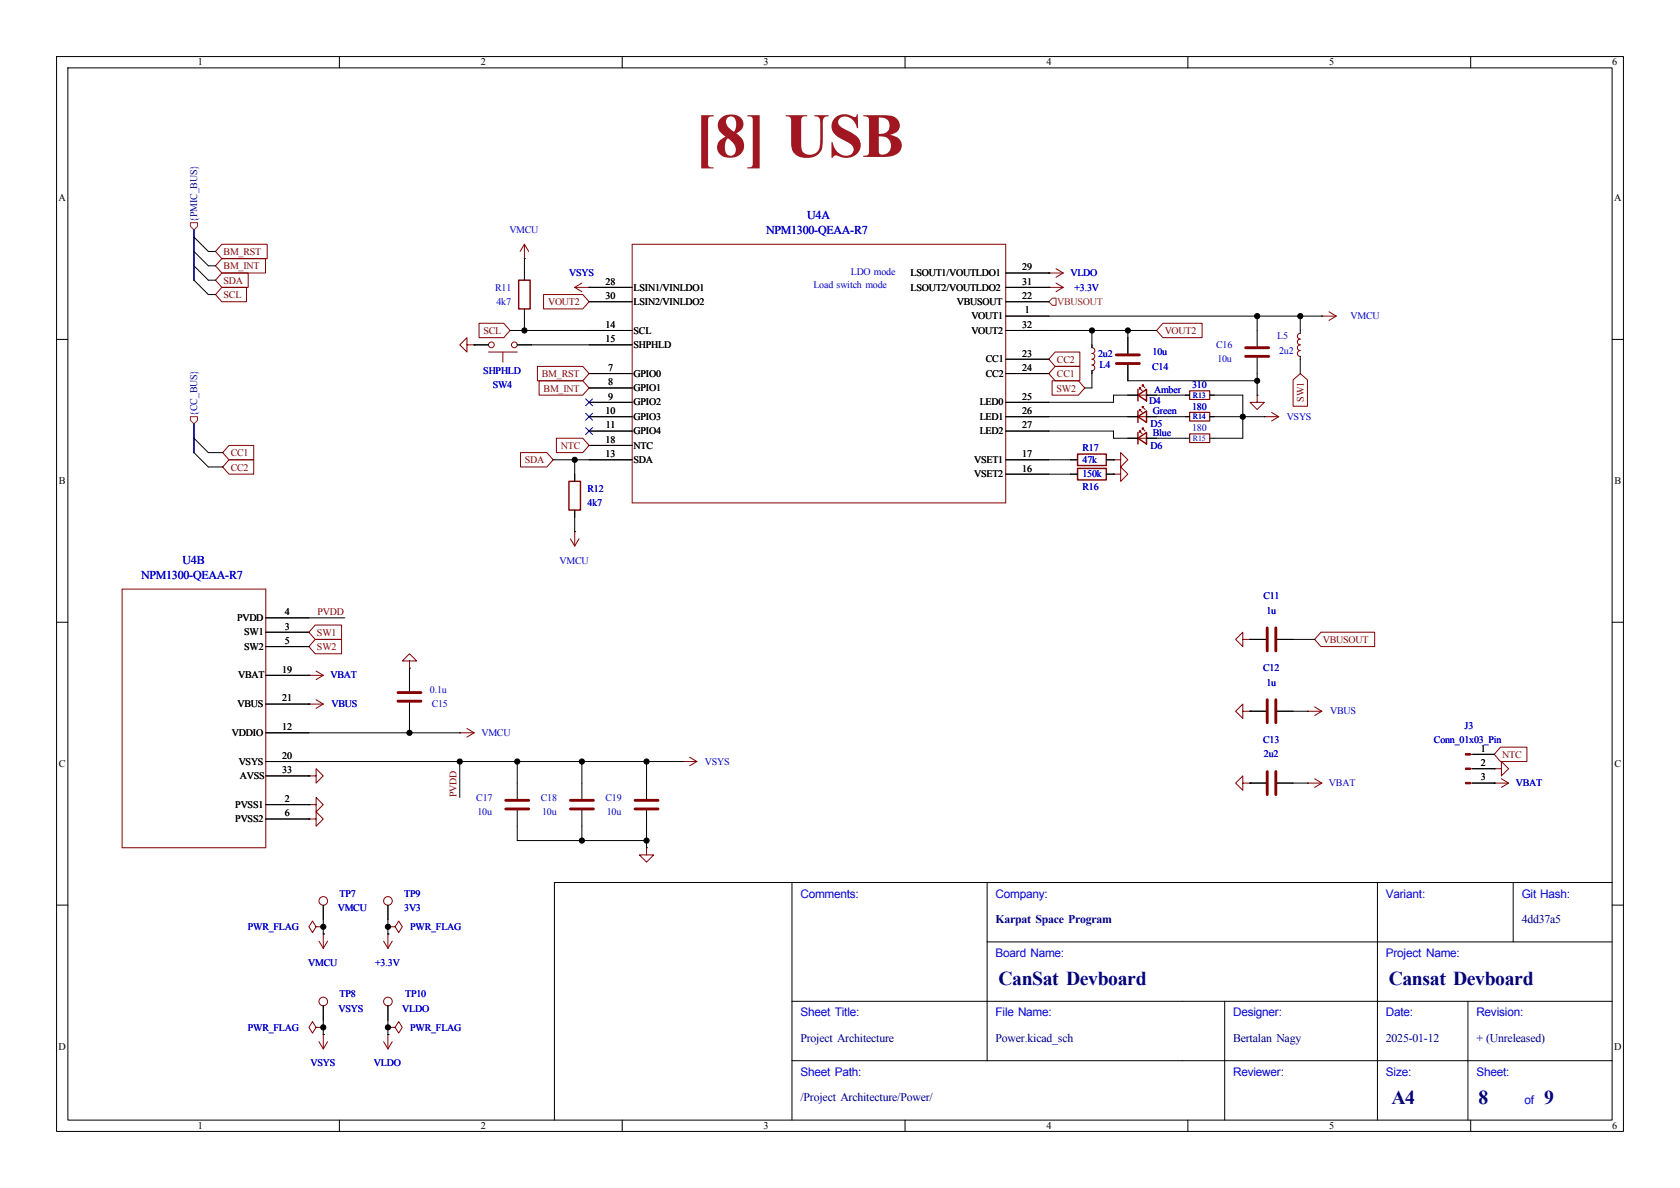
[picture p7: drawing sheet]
<svg xmlns="http://www.w3.org/2000/svg" width="297mm" height="210mm" viewBox="0 0 297 210" stroke-linecap="round" stroke-linejoin="round" font-family="sans-serif">
<g fill="none" stroke="#000" stroke-width=".18">
<path d="M10 10h277v190h-277zM12 12h273v186h-273zM60 10v2M110 10v2M160 10v2M210 10v2M260 10v2M34.3 41.9l2.5 2.6h1.3M34.3 49.5l2.5 2.6h1.3M34.3 47l2.5 2.5h1.3M34.3 44.5l2.5 2.5h1.3M90.2 58.4h21.6"/>
<path d="M92.7 45.7h.1M92.7 45.7v3.8M92.7 54.6v3.8M104.1 50.8h.1M104.1 53.3h7.7M104.1 50.8h7.7M177.8 55.9h55.9M177.8 58.4h26.7M177.8 53.3h7.6M177.8 50.8h7.6M177.8 48.3h7.6M185.4 48.3h.1"/>
<path d="M185.4 50.8h.1M193 58.4v3.1M199.4 58.4v4.1M222.2 55.9v5.3M229.9 55.9v3M233.7 55.9h.1M10 60h2M34.3 77.5l2.5 2.5h2.6M83.8 61h.1M83.8 61h2.6M91.4 61h20.4M104.1 73.7h7.7"/>
<path d="M104.1 66h7.7M104.1 68.6h7.7M104.1 71.1h7.7M104.1 76.2h7.7M104.1 78.7h7.7M177.8 73.7h23.4M177.8 76.2h19v1.3h4.4M177.8 66h7.6M177.8 63.5h7.6M193 65.5v3.1h-1.2M199.4 64.5v2.8h22.8M201.2 69.9h-4.4v1.2h-19"/>
<path d="M202.7 73.7h7.6M202.7 77.5h7.6M202.7 69.9h7.6M213.9 73.7h9.6M213.9 69.9h5.8v7.6h-5.8M222.2 69.9h.1M222.2 63.2v6.7M223.5 73.7h.1M229.9 63v3M285 60h2M34.3 80l2.5 2.6h2.6M97.8 81.3h14"/>
<path d="M101.6 94h.1M101.6 81.3v3.8M101.6 90.2v3.8M177.8 81.3h12.7M177.8 83.8h12.7M195.6 81.3h1.2M195.6 83.8h1.2M196.8 81.3h.1M196.8 83.8h.1M10 110h2M47 111.8h7.6M47 109.2h14"/>
<path d="M47 114.3h7.6M47 119.4h7.6M54.6 119.4h.1M72.4 118.1h.1M72.4 118.1v4.1M221 113h.1M221 113h2.8M225.8 113h6.6M285 110h2M47 129.5h34.3M47 134.6h73.6M47 124.5h7.6"/>
<path d="M47 137.2h7.6M54.6 124.5h.1M54.6 137.2h.1M72.4 124.2v5.3M81.3 129.5h.1M81.3 134.6v6.4M91.4 134.6v6.6M102.9 134.6v6.6M114.3 134.6v6.6M120.6 134.6h.1M221 125.7h.1M221 138.4h.1"/>
<path d="M221 138.4h2.8M221 125.7h2.8M225.8 138.4h5.3M225.8 125.7h5.3M231.1 125.7h.1M231.1 138.4h.1M260.3 133.4h3.9M260.3 135.9h3.9M260.3 138.4h3.9M264.2 138.4h.1M264.2 135.9h.1M47 142.2h7.6"/>
<path d="M47 144.8h7.6M54.6 144.8h.1M54.6 142.2h.1M91.4 143.3v5.3h22.9M102.9 143.3v5.3M114.3 149.9h.1M114.3 143.3v6.6M140 156v42M174.5 156v31.5M243.5 156v42M267.5 156v10.5M285 156h-187v42"/>
<path d="M10 160h2M57.1 165.1h.1M57.1 163.8h.1M57.1 160v5.1M57.1 177.8v5.1M68.6 163.8h.1M68.6 165.1h.1M68.6 160v5.1M68.6 177.8v5.1M140 177h145M174.5 166.5h110.5M216.5 177v21"/>
<path d="M259.5 177v21M285 160h2M57.1 182.9h.1M57.1 181.6h.1M60 198v2M68.6 181.6h.1M68.6 182.9h.1M110 198v2M140 187.5h145M160 198v2M210 198v2M260 198v2"/>
</g>
<g fill="none" stroke="#840000" stroke-width=".51">
<path d="M197.4 62.7h4M197.4 64.3h4M220.2 63h4.1M220.2 61.5h4.1M224 111v4.1M225.6 111v4.1M70.4 124h4M70.4 122.4h4M224 123.7v4.1M224 136.4v4.1M225.6 123.7v4.1M225.6 136.4v4.1"/>
<path d="M89.4 143h4.1M89.4 141.5h4.1M100.8 143h4.1M100.8 141.5h4.1M112.3 143h4M112.3 141.5h4"/>
</g>
<g fill="none" stroke="#840000" stroke-width=".18">
<path d="M39.2 43.2h8v2.5h-8l-1.1-1.2zM39.2 48.3h4.7v2.5h-4.7l-1.1-1.3zM39.2 50.8h4.4v2.5h-4.4l-1.1-1.2zM39.2 45.7h7.7v2.6h-7.7l-1.1-1.3zM84.7 57.1h4.4l1.1 1.3-1.1 1.3h-4.4zM92.7 43.2l-.8 1.3M92.7 43.2l.8 1.3M92.7 43.2v2.5M96.1 52.1h6.9l1.1 1.2-1.1 1.3h-6.9zM101.6 50.8l1.3 .8M101.6 50.8h2.5M102.9 50l-1.3 .8"/>
<path d="M111.8 43.2h66v45.7h-66zM185.4 50.8h2.6M185.4 48.3h2.6M186.7 47.5l1.3 .8M186.7 50l1.3 .8M188 48.3l-1.3 .7M188 50.8l-1.3 .8M205.6 57.1h6.9v2.6h-6.9l-1.1-1.3zM229.9 58.9l-.3 .1-.2 .3 .1 .4 .4 .2-.4 .2-.1 .3 .1 .4 .4 .2-.4 .2-.1 .4 .2 .3 .3 .1-.4 .1-.1 .4 .1 .3 .4 .2M233.7 55.9h2.5M234.9 55.1l1.3 .8M236.2 55.9l-1.3 .7"/>
<path d="M40.5 78.7h4.4v2.6h-4.4l-1.1-1.3zM82.5 61v1.2l-1.2-1.2 1.2-1.3v1.3h1.3M86.4 62.2h5M88.9 62.2v1.8M95 64.8h8l1.1 1.2-1.1 1.3h-8zM95.3 67.3h7.7l1.1 1.3-1.1 1.3h-7.7zM98.4 77.5h4.6l1.1 1.2-1.1 1.3h-4.6zM186 67.3h4.7l1.1 1.3-1.1 1.3h-4.7zM186.5 64.8h4.4v2.5h-4.4l-1.1-1.3zM186.5 62.2h4.4v2.6h-4.4l-1.1-1.3zM193 61.5l.4 .1 .2 .4-.2 .3-.4 .2 .3 .1 .2 .2v.5l-.5 .2 .4 .1 .2 .4-.2 .4-.4 .1 .5 .2v.5l-.2 .2-.3 .1M201.2 69.9h1.7"/>
<path d="M201.2 73.7h1.7M201.2 77.5h1.7M201.4 68.8v-.2h.3h-.3l.5 .5M201.4 72.6v-.2h.3h-.3l.5 .5M201.4 76.5v-.3h.3h-.3l.5 .5M201.9 68.3v-.2h.3h-.3l.5 .5M201.9 72.1v-.2h.3h-.3l.5 .5M201.9 75.9v-.2h.3h-.3l.5 .5M222.2 69.9v1.2h1.3l-1.3 1.3-1.2-1.3h1.2M223.5 73.7h2.6M224.8 72.9l1.3 .8M226.1 73.7l-1.3 .7"/>
<path d="M228.6 67.2l1.3-1.2 1.2 1.2v4.6h-2.5zM40.5 81.3h4.4v2.5h-4.4l-1.1-1.2zM92 80h4.7l1.1 1.3-1.1 1.3h-4.7zM100.8 95.3l.8 1.2M101.6 94v2.5M102.4 95.3l-.8 1.2M196.8 81.3h1.3v-1.3l1.3 1.3-1.3 1.3v-1.3M196.8 83.8h1.3v-1.2l1.3 1.2-1.3 1.3v-1.3M21.6 104.1h25.4v45.8h-25.4zM54.6 119.4h2.5M55.7 113h4.7v2.6h-4.7l-1.1-1.3zM55.7 110.5h4.7v2.5h-4.7l-1.1-1.2z"/>
<path d="M55.9 118.6l1.2 .8M57.1 119.4l-1.2 .7M72.4 116.8h1.3l-1.3-1.2-1.3 1.2h1.3v1.3M219.7 113v-1.2l-1.3 1.2 1.3 1.3v-1.3h1.3M233.5 111.8h9.5v2.5h-9.5l-1.1-1.3zM54.6 137.2h1.3v-1.3l1.2 1.3-1.2 1.2v-1.2M54.6 124.5h2.5M55.9 123.7l1.2 .8M57.1 124.5l-1.2 .7M81.3 129.5h2.5M82.5 128.8l1.3 .7M83.8 129.5l-1.3 .8"/>
<path d="M120.6 134.6h2.6M121.9 133.9l1.3 .7M123.2 134.6l-1.3 .8M219.7 125.7v-1.2l-1.3 1.2 1.3 1.3v-1.3h1.3M219.7 138.4v-1.2l-1.3 1.2 1.3 1.3v-1.3h1.3M231.1 138.4h2.6M231.1 125.7h2.6M232.4 125l1.3 .7M232.4 137.7l1.3 .7M233.7 125.7l-1.3 .8M233.7 138.4l-1.3 .8M259.9 138.4h.4"/>
<path d="M259.9 133.4h.4M259.9 135.9h.4M264.2 135.9h1.2v-1.3l1.3 1.3-1.3 1.3v-1.3M264.2 138.4h2.5M265.3 132.1h4.6v2.5h-4.6l-1.1-1.2zM265.4 137.7l1.3 .7M266.7 138.4l-1.3 .8M54.6 144.8h1.3v-1.3l1.2 1.3-1.2 1.3v-1.3M54.6 142.2h1.3v-1.2l1.2 1.2-1.2 1.3v-1.3M114.3 149.9v1.2h1.3l-1.3 1.3-1.3-1.3h1.3M55.9 163.8l-.7-1-.6 1 .6 1 .7-1h1.2M56.4 166.4l.7 1.2"/>
<path d="M57.1 165.1v2.5M57.9 166.4l-.8 1.2M67.8 166.4l.8 1.2M68.6 163.8h1.2l.7-1 .6 1-.6 1-.7-1M68.6 165.1v2.5M69.3 166.4l-.7 1.2M55.9 181.6l-.7-1-.6 1 .6 1 .7-1h1.2M56.4 184.2l.7 1.2M57.1 182.9v2.5M57.9 184.2l-.8 1.2M67.8 184.2l.8 1.2M68.6 181.6h1.2l.7-1 .6 1-.6 1-.7-1"/>
<path d="M68.6 182.9v2.5M69.3 184.2l-.7 1.2"/>
<circle cx="86.9" cy="61" r=".51"/>
<circle cx="90.9" cy="61" r=".51"/>
<circle cx="57.1" cy="159.3" r=".76"/>
<circle cx="68.6" cy="159.3" r=".76"/>
<circle cx="57.1" cy="177" r=".76"/>
<circle cx="68.6" cy="177" r=".76"/>
</g>
<g fill="#840000" stroke="#840000" stroke-width=".18">
<path d="M259.1 133.2h.8v.3h-.8z"/>
<path d="M259.1 135.8h.8v.2h-.8z"/>
<path d="M259.1 138.3h.8v.3h-.8z"/>
</g>
<path d="M210.3 72.9h3.6v1.5h-3.6zM210.3 76.7h3.6v1.5h-3.6zM210.3 69.1h3.6v1.5h-3.6z" fill="none" stroke="#840000" stroke-width=".2"/>
<path d="M91.7 49.5h2v5.1h-2zM201.2 69.9l1.5-1.1v2.1zM201.2 73.7l1.5-1.1v2.1zM201.2 77.5l1.5-1v2zM201.2 68.8v2.1M201.2 72.6v2.1M201.2 76.5v2M100.6 85.1h2v5.1h-2zM190.5 82.8h5.1v2h-5.1zM190.5 80.3h5.1v2h-5.1z" fill="none" stroke="#840000" stroke-width=".25"/>
<path d="M33.7 39.4h1.2v.6l-.6 .6-.6-.6zM186.1 52.7h.6v1.3h-.6l-.7-.7zM33.7 73.7h1.2v.6l-.6 .6-.6-.6z" fill="none" stroke="#725600" stroke-width=".18"/>
<path d="M34.3 40.6v8.9M34.3 74.9v5.1" fill="none" stroke="#000084" stroke-width=".3"/>
<path d="M103.5 70.5l1.2 1.2M103.5 75.6l1.2 1.2M103.5 73.1l1.2 1.2M104.7 70.5l-1.2 1.2M104.7 75.6l-1.2 1.2M104.7 73.1l-1.2 1.2" fill="none" stroke="#000084" stroke-width=".18"/>
<g fill="#000" stroke="#000" stroke-width=".18">
<circle cx="92.7" cy="58.4" r=".46"/>
<circle cx="193" cy="58.4" r=".46"/>
<circle cx="199.4" cy="58.4" r=".46"/>
<circle cx="222.2" cy="55.9" r=".46"/>
<circle cx="229.9" cy="55.9" r=".46"/>
<circle cx="219.7" cy="73.7" r=".46"/>
<circle cx="222.2" cy="67.3" r=".46"/>
<circle cx="101.6" cy="81.3" r=".46"/>
<circle cx="72.4" cy="129.5" r=".46"/>
<circle cx="81.3" cy="134.6" r=".46"/>
<circle cx="91.4" cy="134.6" r=".46"/>
<circle cx="102.9" cy="134.6" r=".46"/>
<circle cx="114.3" cy="134.6" r=".46"/>
<circle cx="102.9" cy="148.6" r=".46"/>
<circle cx="114.3" cy="148.6" r=".46"/>
<circle cx="57.1" cy="163.8" r=".46"/>
<circle cx="68.6" cy="163.8" r=".46"/>
<circle cx="57.1" cy="181.6" r=".46"/>
<circle cx="68.6" cy="181.6" r=".46"/>
</g>
<text font-size="11.1" fill="#a21622" x="122.8" y="27.7">[8] USB</text>
<g font-size="3.5" fill="#00007f">
<text x="176.5" y="174.1">CanSat Devboard</text>
<text x="245.5" y="174.1">Cansat Devboard</text>
<text x="246" y="195.1">A4</text>
<text x="261.4" y="195.1">8</text>
<text x="273" y="195.1">9</text>
</g>
<g font-size="2.1" fill="#0000c2">
<text x="135.4" y="41.3">NPM1300-QEAA-R7</text>
<text x="142.7" y="38.8">U4A</text>
<text x="32.3" y="99.7">U4B</text>
<text x="24.9" y="102.3">NPM1300-QEAA-R7</text>
</g>
<g font-size="2.1" fill="#00f">
<text x="141.5" y="158.7">Comments:</text>
<text x="176" y="158.7">Company:</text>
<text x="245" y="158.7">Variant:</text>
<text x="269" y="158.7">Git Hash:</text>
<text x="176" y="169.2">Board Name:</text>
<text x="245" y="169.2">Project Name:</text>
<text x="141.5" y="179.7">Sheet Title:</text>
<text x="176" y="179.7">File Name:</text>
<text x="218" y="179.7">Designer:</text>
<text x="245" y="179.7">Date:</text>
<text x="261" y="179.7">Revision:</text>
<text x="141.5" y="190.2">Sheet Path:</text>
<text x="218" y="190.2">Reviewer:</text>
<text x="245" y="190.2">Size:</text>
<text x="261" y="190.2">Sheet:</text>
<text x="269.5" y="195.2">of</text>
</g>
<g font-size="2.1" fill="#00007f">
<text x="176" y="163.2">Karpat Space Program</text>
<text x="269" y="163.2">4dd37a5</text>
<text x="141.5" y="184.2">Project Architecture</text>
<text x="176" y="184.2">Power.kicad_sch</text>
<text x="218" y="184.2">Bertalan Nagy</text>
<text x="245" y="184.2">2025-01-12</text>
<text x="261" y="184.2">+ (Unreleased)</text>
<text x="141.5" y="194.7">/Project Architecture/Power/</text>
</g>
<g font-size="1.8">
<text x="35" y="11.6">1</text>
<text x="85" y="11.6">2</text>
<text x="135" y="11.6">3</text>
<text x="185" y="11.6">4</text>
<text x="235" y="11.6">5</text>
<text x="285" y="11.6">6</text>
<text x="10.3" y="35.6">A</text>
<text x="285.3" y="35.6">A</text>
<text x="180.7" y="47.8">29</text>
<text x="107.1" y="50.3">28</text>
<text x="107.1" y="52.9">30</text>
<text x="112" y="51.4">LSIN1/VINLDO1</text>
<text x="112" y="53.9">LSIN2/VINLDO2</text>
<text x="161" y="48.8">LSOUT1/VOUTLDO1</text>
<text x="161" y="51.4">LSOUT2/VOUTLDO2</text>
<text x="169.2" y="53.9">VBUSOUT</text>
<text x="180.7" y="52.9">22</text>
<text x="180.7" y="50.3">31</text>
<text x="107.1" y="58">14</text>
<text x="112" y="59">SCL</text>
<text x="171.7" y="56.4">VOUT1</text>
<text x="171.7" y="59">VOUT2</text>
<text x="180.7" y="58">32</text>
<text x="181.2" y="55.4">1</text>
<text x="107.1" y="60.5">15</text>
<text x="107.5" y="65.6">7</text>
<text x="112" y="61.5">SHPHLD</text>
<text x="174.3" y="64.1">CC1</text>
<text x="180.7" y="63">23</text>
<text x="180.7" y="65.6">24</text>
<text x="107.5" y="68.1">8</text>
<text x="107.5" y="70.7">9</text>
<text x="112" y="66.6">GPIO0</text>
<text x="112" y="69.1">GPIO1</text>
<text x="112" y="71.7">GPIO2</text>
<text x="173.2" y="71.7">LED0</text>
<text x="174.3" y="66.6">CC2</text>
<text x="180.7" y="70.7">25</text>
<text x="107.1" y="73.2">10</text>
<text x="107.1" y="75.7">11</text>
<text x="112" y="74.2">GPIO3</text>
<text x="112" y="76.8">GPIO4</text>
<text x="173.2" y="74.2">LED1</text>
<text x="173.2" y="76.8">LED2</text>
<text x="180.7" y="73.2">26</text>
<text x="180.7" y="75.7">27</text>
<text x="107.1" y="80.8">13</text>
<text x="107.1" y="78.3">18</text>
<text x="112" y="81.8">SDA</text>
<text x="112" y="79.3">NTC</text>
<text x="172.2" y="81.8">VSET1</text>
<text x="180.7" y="83.4">16</text>
<text x="180.7" y="80.8">17</text>
<text x="10.4" y="85.6">B</text>
<text x="172.2" y="84.4">VSET2</text>
<text x="285.4" y="85.6">B</text>
<text x="41.9" y="109.8">PVDD</text>
<text x="43.2" y="112.3">SW1</text>
<text x="50.4" y="111.3">3</text>
<text x="50.4" y="108.8">4</text>
<text x="50.4" y="113.8">5</text>
<text x="42.1" y="119.9">VBAT</text>
<text x="43.2" y="114.9">SW2</text>
<text x="49.9" y="118.9">19</text>
<text x="42" y="125">VBUS</text>
<text x="49.9" y="124">21</text>
<text x="41" y="130.1">VDDIO</text>
<text x="49.9" y="129.1">12</text>
<text x="10.4" y="135.6">C</text>
<text x="42.2" y="135.2">VSYS</text>
<text x="42.4" y="137.7">AVSS</text>
<text x="49.9" y="134.2">20</text>
<text x="49.9" y="136.7">33</text>
<text x="261.8" y="132.9">1</text>
<text x="261.8" y="135.4">2</text>
<text x="261.8" y="138">3</text>
<text x="285.4" y="135.6">C</text>
<text x="41.6" y="142.8">PVSS1</text>
<text x="50.4" y="141.8">2</text>
<text x="41.6" y="145.3">PVSS2</text>
<text x="50.4" y="144.3">6</text>
<text x="10.3" y="185.6">D</text>
<text x="285.3" y="185.6">D</text>
<text x="35" y="199.6">1</text>
<text x="85" y="199.6">2</text>
<text x="135" y="199.6">3</text>
<text x="185" y="199.6">4</text>
<text x="235" y="199.6">5</text>
<text x="285" y="199.6">6</text>
</g>
<g font-size="1.8" fill="#000084">
<text x="34.8" y="39.2" transform="rotate(-90 34.8 39.2)">{PMIC_BUS}</text>
<text x="34.8" y="73.5" transform="rotate(-90 34.8 73.5)">{CC_BUS}</text>
</g>
<g font-size="1.8" fill="#0000c2">
<text x="90" y="41.2">VMCU</text>
<text x="87.5" y="51.4">R11</text>
<text x="87.8" y="53.9">4k7</text>
<text x="100.6" y="48.8">VSYS</text>
<text x="143.8" y="50.8">Load switch mode</text>
<text x="150.4" y="48.5">LDO mode</text>
<text x="189.2" y="48.8">VLDO</text>
<text x="189.9" y="51.4">+3.3V</text>
<text x="225.8" y="60">L5</text>
<text x="238.8" y="56.4">VMCU</text>
<text x="194.1" y="63">2u2</text>
<text x="194.4" y="65.1">L4</text>
<text x="203.7" y="65.3">C14</text>
<text x="203.8" y="62.8">10u</text>
<text x="215" y="61.5">C16</text>
<text x="215.2" y="64.1">10u</text>
<text x="226.1" y="62.5">2u2</text>
<text x="85.4" y="66.1">SHPHLD</text>
<text x="87.1" y="68.6">SW4</text>
<text x="203.1" y="71.4">D4</text>
<text x="204" y="69.4">Amber</text>
<text x="210.8" y="68.6">310</text>
<text x="203.4" y="75.5">D5</text>
<text x="203.8" y="77">Blue</text>
<text x="203.8" y="73.2">Green</text>
<text x="210.8" y="72.4">180</text>
<text x="210.8" y="76.2">180</text>
<text x="227.5" y="74.2">VSYS</text>
<text x="191.4" y="79.8">R17</text>
<text x="191.4" y="81.8">47k</text>
<text x="203.4" y="79.3">D6</text>
<text x="103.9" y="86.9">R12</text>
<text x="103.9" y="89.5">4k7</text>
<text x="191.4" y="84.4">150k</text>
<text x="191.4" y="86.7">R16</text>
<text x="98.9" y="99.6">VMCU</text>
<text x="223.3" y="106">C11</text>
<text x="223.9" y="108.5">1u</text>
<text x="58.4" y="119.9">VBAT</text>
<text x="223.3" y="118.7">C12</text>
<text x="58.6" y="125">VBUS</text>
<text x="76" y="122.5">0.1u</text>
<text x="76.3" y="125">C15</text>
<text x="223.9" y="121.2">1u</text>
<text x="85.1" y="130.1">VMCU</text>
<text x="223.3" y="131.4">C13</text>
<text x="235.1" y="126.3">VBUS</text>
<text x="253.5" y="131.4">Conn_01x03_Pin</text>
<text x="258.9" y="128.8">J3</text>
<text x="124.6" y="135.2">VSYS</text>
<text x="223.5" y="133.9">2u2</text>
<text x="84.2" y="141.5">C17</text>
<text x="95.6" y="141.5">C18</text>
<text x="107.1" y="141.5">C19</text>
<text x="234.9" y="139">VBAT</text>
<text x="268" y="139">VBAT</text>
<text x="84.4" y="144.1">10u</text>
<text x="95.8" y="144.1">10u</text>
<text x="107.3" y="144.1">10u</text>
<text x="59.7" y="161.1">VMCU</text>
<text x="60" y="158.5">TP7</text>
<text x="71.5" y="161.1">3V3</text>
<text x="71.5" y="158.5">TP9</text>
<text x="43.8" y="164.4">PWR_FLAG</text>
<text x="72.5" y="164.4">PWR_FLAG</text>
<text x="54.5" y="170.7">VMCU</text>
<text x="66.3" y="170.7">+3.3V</text>
<text x="59.8" y="178.9">VSYS</text>
<text x="60" y="176.3">TP8</text>
<text x="71.1" y="178.9">VLDO</text>
<text x="71.6" y="176.3">TP10</text>
<text x="43.8" y="182.2">PWR_FLAG</text>
<text x="72.5" y="182.2">PWR_FLAG</text>
<text x="54.9" y="188.5">VSYS</text>
<text x="66.1" y="188.5">VLDO</text>
</g>
<g font-size="1.8" fill="#840000">
<text x="39.5" y="45.1">BM_RST</text>
<text x="39.5" y="47.6">BM_INT</text>
<text x="39.5" y="50.2">SDA</text>
<text x="39.5" y="52.7">SCL</text>
<text x="96.9" y="54">VOUT2</text>
<text x="85.5" y="59.1">SCL</text>
<text x="205.9" y="59.1">VOUT2</text>
<text x="186.8" y="64.1">CC2</text>
<text x="95.8" y="66.7">BM_RST</text>
<text x="96.1" y="69.2">BM_INT</text>
<text x="186.8" y="69.2">SW2</text>
<text x="186.8" y="66.7">CC1</text>
<text x="230.5" y="71" transform="rotate(-90 230.5 71)">SW1</text>
<text x="40.8" y="80.7">CC1</text>
<text x="40.8" y="83.2">CC2</text>
<text x="92.8" y="81.9">SDA</text>
<text x="99.2" y="79.4">NTC</text>
<text x="56" y="112.4">SW1</text>
<text x="56.1" y="108.7">PVDD</text>
<text x="233.8" y="113.7">VBUSOUT</text>
<text x="56" y="114.9">SW2</text>
<text x="265.6" y="134">NTC</text>
<text x="80.7" y="141" transform="rotate(-90 80.7 141)">PVDD</text>
</g>
<text font-size="1.8" fill="#725600" x="186.9" y="53.9">VBUSOUT</text>
<g font-size="1.4" fill="#0000c2">
<text x="210.9" y="70.3">R13</text>
<text x="210.9" y="74.1">R14</text>
<text x="210.9" y="77.9">R15</text>
</g>
</svg>
